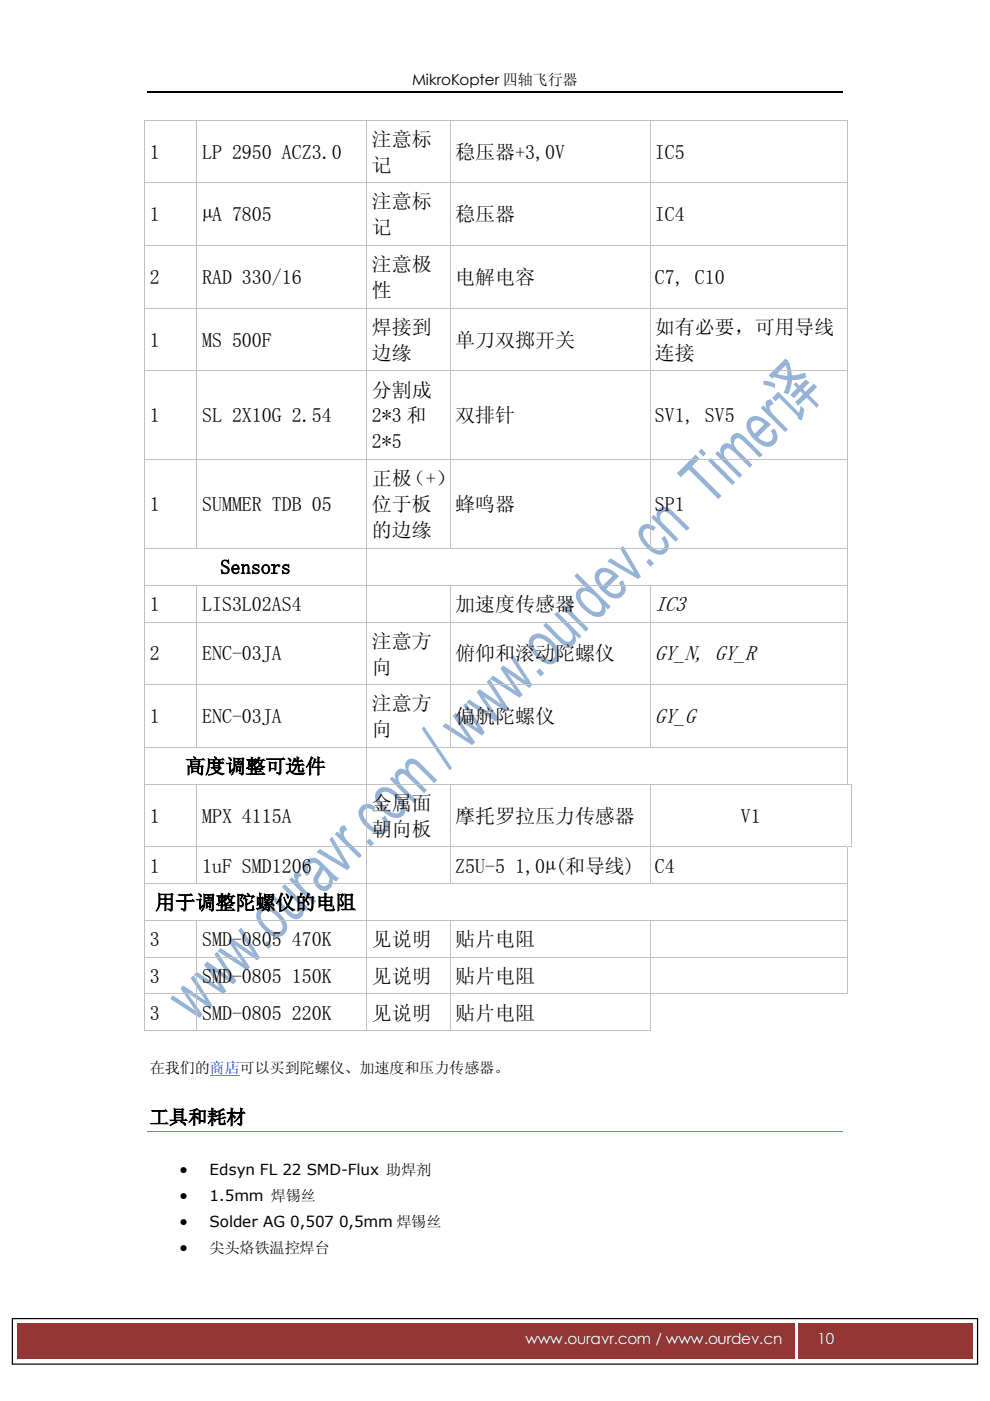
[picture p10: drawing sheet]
<svg xmlns="http://www.w3.org/2000/svg" width="210mm" height="297mm" viewBox="0 0 210 297" stroke-linecap="round" stroke-linejoin="round" font-family="sans-serif">
<g fill="#95b3d7">
<path d="M40.4 207.3l.7-.5 3.9 6.3-.6 .6-4.7-3.2 3.2 4.6-.6 .7-6.2-4 .6-.7 4.9 3.3-3.3-4.9 .6-.5 4.7 3.2z" fill-rule="evenodd"/>
<path d="M41.1 206.7l.6-.6 4.9 3.3-3.3-4.8 .6-.7 4.7 3.3-3.1-4.8 .6-.6 4 6.2-.7 .7-4.6-3.3 3.2 4.7-.7 .6z" fill-rule="evenodd"/>
<path d="M46.7 201l4.9 3.3-3.3-4.8 .6-.6 4.8 3.2-3.2-4.8 .6-.6 4 6.3-.6 .6-4.7-3.2 3.2 4.7-.6 .6-6.3-4z" fill-rule="evenodd"/>
<path d="M55.9 200.2l.7-.7 1 1-.7 .7z" fill-rule="evenodd"/>
<path d="M54.9 192.7a2.54 2.54 0 0 1 3.5 .2 5.5 5.5 0 0 1 2.5 3.8 2.21 2.21 0 0 1-1.4 1.9 2.21 2.21 0 0 1-2.3-.4 6 6 0 0 1-2.9-4.1l.2-.8zM55.6 193.4a2.04 2.04 0 0 0 .6 2.6 3.4 3.4 0 0 0 2.8 1.6 1.36 1.36 0 0 0 .5-2.3 4.1 4.1 0 0 0-3.4-2.2z" fill-rule="evenodd"/>
<path d="M58 189.7l2.5 2.5a3.3 3.3 0 0 0 2.4 1.6 1.46 1.46 0 0 0 0-2.6l-3.1-3.2 .6-.5 5.1 5.1-.6 .5-.7-.7a1.73 1.73 0 0 1-.6 2.3 1.73 1.73 0 0 1-2.3-.5l-3.9-3.8z" fill-rule="evenodd"/>
<path d="M62.5 185.1l.2-.2a.63 .63 0 0 1 1 .4l.3 .5a.81 .81 0 0 0-.8 .5 .81 .81 0 0 0 .3 .9l.8 1.2 2.8 2.7-.6 .6-5.2-5.2 .5-.6 .9 .9-.3-.5a1.12 1.12 0 0 1 .1-1.2z" fill-rule="evenodd"/>
<path d="M65 182.5a1.77 1.77 0 0 1 2.8 0l3.2 3.2 .9 .5-.6 .7-.8-.5a1.94 1.94 0 0 1-1.1 2.4 1.94 1.94 0 0 1-2.5-1 2.03 2.03 0 0 1 .3-2.9l.3-.5a.64 .64 0 0 0-.1-1.1 1.28 1.28 0 0 0-1.9 .1 1.28 1.28 0 0 0 .2 1.9l-.7 .5a2.27 2.27 0 0 1 0-3.3zM68.5 184.4l-.5 1.1a1.27 1.27 0 0 0-.3 1.8 1.27 1.27 0 0 0 1.7 .3 1.73 1.73 0 0 0-.2-2.5z" fill-rule="evenodd"/>
<path d="M67.3 180.4l.5-.4 5.1 3.1-3.1-5.1 .6-.6 3.9 6.5-.6 .6-6.6-3.8z" fill-rule="evenodd"/>
<path d="M72.2 175.3l.9-.3 .6 1a.88 .88 0 0 0-.8 .6 .88 .88 0 0 0 .2 1l.9 1 2.7 2.8-.6 .5-5.1-5.1 .5-.5 .8 .7a1.47 1.47 0 0 1-.1-1.7z" fill-rule="evenodd"/>
<path d="M78.3 177.8l1 1-.6 .7-1.1-1z" fill-rule="evenodd"/>
<path d="M76.6 170.9a2.17 2.17 0 0 1 3.1 .3l-.5 .7-.3-.2a1.19 1.19 0 0 0-1.6 0 1.19 1.19 0 0 0-.1 1.6 5 5 0 0 0 3.5 2.7 1.35 1.35 0 0 0 .9-1.2 1.35 1.35 0 0 0-.7-1.3l.7-.5a2.54 2.54 0 0 1 .4 3.4 2.3 2.3 0 0 1-3.1-.1 5.2 5.2 0 0 1-2.9-4.3z" fill-rule="evenodd"/>
<path d="M80.1 167.5a2.9 2.9 0 0 1 3.9 .5 4.5 4.5 0 0 1 2 3.9 2.19 2.19 0 0 1-3.6 1.1 5.4 5.4 0 0 1-2.9-4.5zM80.9 168.1a1.91 1.91 0 0 0 .5 2.7 3.1 3.1 0 0 0 3.1 1.5 1.65 1.65 0 0 0-.1-2.5 3.7 3.7 0 0 0-3-1.9z" fill-rule="evenodd"/>
<path d="M84.2 163.4a1.41 1.41 0 0 1 1.9-.1 1.56 1.56 0 0 1 .2-2.1 1.56 1.56 0 0 1 2.2 .1l4.2 4.1-.7 .6-2.2-2.3a4.3 4.3 0 0 0-2.5-1.8 1.14 1.14 0 0 0-.4 1.9l3.6 3.8-.6 .6-3.7-3.6a1.02 1.02 0 0 0-1.5-.2 1.02 1.02 0 0 0 .1 1.5l3.6 3.9-.6 .5-5.2-5.1 .5-.5 .8 .7a1.66 1.66 0 0 1 .3-2z" fill-rule="evenodd"/>
<path d="M89.6 154.3l.3-.3 5.9 8.8-.5 .5-5.9-8.8z" fill-rule="evenodd"/>
<path d="M96.6 151.1l4.7 3.3-3.1-4.8 .6-.6 4 6.3-.6 .7-4.7-3.3 3.3 4.7-.7 .6-6.3-4 .7-.7 4.8 3.3-3.3-4.8z" fill-rule="evenodd"/>
<path d="M103.8 143.9l4.1 6.4-.7 .6-4.7-3.2 3.2 4.6-.5 .7-6.3-4.1 .6-.6 4.9 3.3-3.3-4.9 .6-.6 4.6 3.3-3.1-4.8z" fill-rule="evenodd"/>
<path d="M106.7 141.1l4.7 3.3-3.1-4.9 .6-.6 4 6.3-.6 .7-4.8-3.3 3.3 4.7-.6 .6-6.3-4 .7-.6 4.8 3.3-3.3-4.9z" fill-rule="evenodd"/>
<path d="M114.1 142l.3-.3 1 1-.8 .7-.9-1z" fill-rule="evenodd"/>
<path d="M112.7 134.9a2.91 2.91 0 0 1 3.9 .5 4.5 4.5 0 0 1 2 3.9 2.18 2.18 0 0 1-3.6 1.1 5.8 5.8 0 0 1-2.9-4.1l.1-.8zM113.4 135.6a1.64 1.64 0 0 0 .2 2.3 4.4 4.4 0 0 0 2.8 2 1.22 1.22 0 0 0 1.2-.7 1.22 1.22 0 0 0-.2-1.3 4.4 4.4 0 0 0-3.5-2.6z" fill-rule="evenodd"/>
<path d="M115.1 132.6l.7-.6 2.4 2.5a4.5 4.5 0 0 0 2.2 1.6 1.23 1.23 0 0 0 1-1 1.23 1.23 0 0 0-.5-1.3l-3.4-3.5 .6-.6 5.2 5.2-.5 .5-.9-.8a1.65 1.65 0 0 1-.4 2.2 1.65 1.65 0 0 1-2.1-.1z" fill-rule="evenodd"/>
<path d="M120.5 127.2l.7-.3 .6 1a.9 .9 0 0 0-.9 .6 .9 .9 0 0 0 .3 1l3.6 3.8-.6 .6-5.2-5.1 .6-.6 .8 .7a1.19 1.19 0 0 1 .1-1.7z" fill-rule="evenodd"/>
<path d="M121.8 122.1l.5-.6 7.2 7.1-.6 .6-.6-.7a1.61 1.61 0 0 1-.3 1.9 1.61 1.61 0 0 1-1.8 .3 6.7 6.7 0 0 1-4.1-4.3 1.56 1.56 0 0 1 2.2-1.7zM123.4 125.6a2.1 2.1 0 0 0 .6 2.7 2.97 2.97 0 0 0 3.1 1.4 1.46 1.46 0 0 0 0-2.3 4.7 4.7 0 0 0-3.2-2.1z" fill-rule="evenodd"/>
<path d="M126.7 120.9a2.25 2.25 0 0 1 2.8-.1l1.7 1.4-2.7 2.7a2.18 2.18 0 0 0 2.9 .7l.3-.9-.5-1.2 .8-.5a2.23 2.23 0 0 1 .6 2.4 2.23 2.23 0 0 1-2 1.5 5.9 5.9 0 0 1-4.5-4.5 1.96 1.96 0 0 1 .6-1.5zM127.3 121.7a1.86 1.86 0 0 0 .5 2.4l2.1-2a1.82 1.82 0 0 0-2.6-.4z" fill-rule="evenodd"/>
<path d="M129.5 118.4l5 3.1-3-5.2 .6-.6 3.8 6.6-.6 .5-6.5-3.8z" fill-rule="evenodd"/>
<path d="M137 119.1l.7-.7 1 1.1-.8 .6z" fill-rule="evenodd"/>
<path d="M135.9 111.7a2.15 2.15 0 0 1 3.1 .1l-.5 .7a1.3 1.3 0 0 0-2.2 .4 4.7 4.7 0 0 0 2.7 3.6 1.24 1.24 0 0 0 1.7-.3 1.24 1.24 0 0 0-.2-1.7l-.3-.4 .7-.5a2.49 2.49 0 0 1 .4 3.4 2.31 2.31 0 0 1-3.1 0 5.5 5.5 0 0 1-2.8-4.3z" fill-rule="evenodd"/>
<path d="M139.7 107.9a2.19 2.19 0 0 1 3 .6l3.5 3.4-.7 .6-1.3-1.3a10.4 10.4 0 0 0-3.1-2.7 1.24 1.24 0 0 0-1.2 .9 1.24 1.24 0 0 0 .6 1.4l3.3 3.5-.5 .6-5.2-5.2 .5-.6 .8 .8a1.7 1.7 0 0 1 .3-2z" fill-rule="evenodd"/>
<path d="M147.5 96.4l.8 .8-1.6 1.7 6.3 6.3-.7 .6-6.3-6.2-1.6 1.6-.9-.9z" fill-rule="evenodd"/>
<path d="M150.3 97.5l.4-.4 5.2 5.2-.6 .6-5.2-5.2zM148.1 95.8l.7-.6 .9 .9-.6 .7z" fill-rule="evenodd"/>
<path d="M153.2 94.4a1.41 1.41 0 0 1 1.9-.1 1.56 1.56 0 0 1 .3-2.1 1.56 1.56 0 0 1 2.1 .1l4.2 4.1-.7 .6-2.2-2.3a5.8 5.8 0 0 0-2.3-1.8 1.26 1.26 0 0 0-.9 1 1.26 1.26 0 0 0 .6 1.3l3.3 3.4-.6 .5-1.4-1.4a11.2 11.2 0 0 0-3-2.6 1.06 1.06 0 0 0-1 .6 1.06 1.06 0 0 0 .3 1.2l3.6 3.9-.6 .5-5.2-5.1 .5-.6 .8 .8a1.66 1.66 0 0 1 .3-2z" fill-rule="evenodd"/>
<path d="M158.8 88.7a2.25 2.25 0 0 1 2.9-.1l1.7 1.4-2.7 2.7a2.3 2.3 0 0 0 2.9 .7l.2-.5v-.6l-.4-.9 .8-.6a2.23 2.23 0 0 1 .5 2.5 2.23 2.23 0 0 1-1.9 1.4 5.9 5.9 0 0 1-4.5-4.4 1.96 1.96 0 0 1 .5-1.6zM159.5 89.4a1.96 1.96 0 0 0 .5 2.5l2.1-2a2 2 0 0 0-2.6-.5z" fill-rule="evenodd"/>
<path d="M162.6 85l.8-.3 .6 1a.88 .88 0 0 0-.8 .6 .88 .88 0 0 0 .3 .9l.8 1.1 2.7 2.7-.5 .6-5.2-5.1 .6-.6 .7 .8a1.47 1.47 0 0 1 0-1.7z" fill-rule="evenodd"/>
<path d="M163 79.6l3.5-3.6a4.7 4.7 0 0 1 1.4 3.6l1.4-.2 1.4-.4 .2 1-1.5 .5-1.5 .1-.3 1.6-.5 1.4-1-.3 .6-1.4 .3-1.3-2.8-.7-.5 .4zM166.6 77.4l-1.8 1.8 1.4 .5h.8zM161.9 80.8h.9l1.5 .6v.9l-.9-.4-1.5-.3zM163.7 84.3l1.3-1.2 4.4 4.4 .4-1.5 .1 .2a1.13 1.13 0 0 1 .5 1.5l-.4 1.5-.8-.4v-.2a5.7 5.7 0 0 0-1.9-2.2l-2.1-2.1-.8 .8zM168.6 81.2l.1-.2 .8 .8 1.4-1.4 .7 .7-1.3 1.4 .5 .6 1.8-1.7 .6 .6-1.7 1.7 2.2 2.2-.6 .5-2.1-2.1-1.8 1.7-.6-.7 1.7-1.7-.6-.6-1.4 1.4-.7-.7 1.4-1.4-.8-.8z" fill-rule="evenodd"/>
</g>
<path d="M31.2 19.6h147.5" fill="none" stroke="#000" stroke-width=".25"/>
<g fill="#943634">
<path d="M3.6 280.5h164.8v7.6h-164.8z"/>
<path d="M169.2 280.5h37v7.6h-37z"/>
</g>
<path d="M2.6 279.6h204.7v9.6h-204.7z" fill="none" stroke="#000" stroke-width=".25"/>
<path d="M30.6 25.4h.1v1.3h-.1z" fill="#c0c0c0"/>
<path d="M30.6 25.5h11.1" fill="none" stroke="#c0c0c0" stroke-width=".21"/>
<path d="M41.7 25.4h.1v1.3h-.1z" fill="#c0c0c0"/>
<path d="M41.8 25.5h35.8" fill="none" stroke="#c0c0c0" stroke-width=".21"/>
<path d="M77.6 25.4h.2v1.3h-.2z" fill="#c0c0c0"/>
<path d="M77.8 25.5h17.6" fill="none" stroke="#c0c0c0" stroke-width=".21"/>
<path d="M95.4 25.4h.2v1.3h-.2z" fill="#c0c0c0"/>
<path d="M95.6 25.5h42.2" fill="none" stroke="#c0c0c0" stroke-width=".21"/>
<path d="M137.8 25.4h.1v1.3h-.1z" fill="#c0c0c0"/>
<path d="M137.9 25.5h41.7" fill="none" stroke="#c0c0c0" stroke-width=".21"/>
<g fill="#c0c0c0">
<path d="M179.6 25.4h.1v1.3h-.1z"/>
<path d="M179.6 25.4h.1v.2h-.1z"/>
</g>
<path d="M30.6 26.7v12M41.7 26.7v12M77.7 26.7v12M95.5 26.7v12M137.8 26.7v12M179.7 26.7v12" fill="none" stroke="#c0c0c0" stroke-width=".21"/>
<path d="M30.6 38.7h.1v1.3h-.1z" fill="#c0c0c0"/>
<path d="M30.7 38.8h11" fill="none" stroke="#c0c0c0" stroke-width=".21"/>
<path d="M41.7 38.7h.1v1.3h-.1z" fill="#c0c0c0"/>
<path d="M41.8 38.8h35.8" fill="none" stroke="#c0c0c0" stroke-width=".21"/>
<path d="M77.6 38.7h.2v1.3h-.2z" fill="#c0c0c0"/>
<path d="M77.8 38.8h17.6" fill="none" stroke="#c0c0c0" stroke-width=".21"/>
<path d="M95.4 38.7h.2v1.3h-.2z" fill="#c0c0c0"/>
<path d="M95.6 38.8h42.2" fill="none" stroke="#c0c0c0" stroke-width=".21"/>
<path d="M137.8 38.7h.1v1.3h-.1z" fill="#c0c0c0"/>
<path d="M137.9 38.8h41.7" fill="none" stroke="#c0c0c0" stroke-width=".21"/>
<path d="M179.6 38.7h.1v1.3h-.1z" fill="#c0c0c0"/>
<path d="M30.6 40v12M41.7 40v12M77.7 40v12M95.5 40v12M137.8 40v12M179.7 40v12" fill="none" stroke="#c0c0c0" stroke-width=".21"/>
<path d="M30.6 52h.1v1.3h-.1z" fill="#c0c0c0"/>
<path d="M30.7 52.1h11" fill="none" stroke="#c0c0c0" stroke-width=".21"/>
<path d="M41.7 52h.1v1.3h-.1z" fill="#c0c0c0"/>
<path d="M41.8 52.1h35.8" fill="none" stroke="#c0c0c0" stroke-width=".21"/>
<path d="M77.6 52h.2v1.3h-.2z" fill="#c0c0c0"/>
<path d="M77.8 52.1h17.6" fill="none" stroke="#c0c0c0" stroke-width=".21"/>
<path d="M95.4 52h.2v1.3h-.2z" fill="#c0c0c0"/>
<path d="M95.6 52.1h42.2" fill="none" stroke="#c0c0c0" stroke-width=".21"/>
<path d="M137.8 52h.1v1.3h-.1z" fill="#c0c0c0"/>
<path d="M137.9 52.1h41.7" fill="none" stroke="#c0c0c0" stroke-width=".21"/>
<path d="M179.6 52h.1v1.3h-.1z" fill="#c0c0c0"/>
<path d="M30.6 53.3v12M41.7 53.3v12M77.7 53.3v12M95.5 53.3v12M137.8 53.3v12M179.7 53.3v12" fill="none" stroke="#c0c0c0" stroke-width=".21"/>
<path d="M30.6 65.3h.1v1.2h-.1z" fill="#c0c0c0"/>
<path d="M30.7 65.4h11" fill="none" stroke="#c0c0c0" stroke-width=".21"/>
<path d="M41.7 65.3h.1v1.2h-.1z" fill="#c0c0c0"/>
<path d="M41.8 65.4h35.8" fill="none" stroke="#c0c0c0" stroke-width=".21"/>
<path d="M77.6 65.3h.2v1.2h-.2z" fill="#c0c0c0"/>
<path d="M77.8 65.4h17.6" fill="none" stroke="#c0c0c0" stroke-width=".21"/>
<path d="M95.4 65.3h.2v1.2h-.2z" fill="#c0c0c0"/>
<path d="M95.6 65.4h42.2" fill="none" stroke="#c0c0c0" stroke-width=".21"/>
<path d="M137.8 65.3h.1v1.2h-.1z" fill="#c0c0c0"/>
<path d="M137.9 65.4h41.7" fill="none" stroke="#c0c0c0" stroke-width=".21"/>
<path d="M179.6 65.3h.1v1.2h-.1z" fill="#c0c0c0"/>
<path d="M30.6 66.5v12.1M41.7 66.5v12.1M77.7 66.5v12.1M95.5 66.5v12.1M137.8 66.5v12.1M179.7 66.5v12.1" fill="none" stroke="#c0c0c0" stroke-width=".21"/>
<path d="M30.6 78.6h.1v1.2h-.1z" fill="#c0c0c0"/>
<path d="M30.7 78.7h11" fill="none" stroke="#c0c0c0" stroke-width=".21"/>
<path d="M41.7 78.6h.1v1.2h-.1z" fill="#c0c0c0"/>
<path d="M41.8 78.7h35.8" fill="none" stroke="#c0c0c0" stroke-width=".21"/>
<path d="M77.6 78.6h.2v1.2h-.2z" fill="#c0c0c0"/>
<path d="M77.8 78.7h17.6" fill="none" stroke="#c0c0c0" stroke-width=".21"/>
<path d="M95.4 78.6h.2v1.2h-.2z" fill="#c0c0c0"/>
<path d="M95.6 78.7h42.2" fill="none" stroke="#c0c0c0" stroke-width=".21"/>
<path d="M137.8 78.6h.1v1.2h-.1z" fill="#c0c0c0"/>
<path d="M137.9 78.7h41.7" fill="none" stroke="#c0c0c0" stroke-width=".21"/>
<path d="M179.6 78.6h.1v1.2h-.1z" fill="#c0c0c0"/>
<path d="M30.6 79.8v17.6M41.7 79.8v17.6M77.7 79.8v17.6M95.5 79.8v17.6M137.8 79.8v17.6M179.7 79.8v17.6" fill="none" stroke="#c0c0c0" stroke-width=".21"/>
<path d="M30.6 97.4h.1v1.2h-.1z" fill="#c0c0c0"/>
<path d="M30.7 97.5h11" fill="none" stroke="#c0c0c0" stroke-width=".21"/>
<path d="M41.7 97.4h.1v1.2h-.1z" fill="#c0c0c0"/>
<path d="M41.8 97.5h35.8" fill="none" stroke="#c0c0c0" stroke-width=".21"/>
<path d="M77.6 97.4h.2v1.2h-.2z" fill="#c0c0c0"/>
<path d="M77.8 97.5h17.6" fill="none" stroke="#c0c0c0" stroke-width=".21"/>
<path d="M95.4 97.4h.2v1.2h-.2z" fill="#c0c0c0"/>
<path d="M95.6 97.5h42.2" fill="none" stroke="#c0c0c0" stroke-width=".21"/>
<path d="M137.8 97.4h.1v1.2h-.1z" fill="#c0c0c0"/>
<path d="M137.9 97.5h41.7" fill="none" stroke="#c0c0c0" stroke-width=".21"/>
<path d="M179.6 97.4h.1v1.2h-.1z" fill="#c0c0c0"/>
<path d="M30.6 98.6v17.6M41.7 98.6v17.6M77.7 98.6v17.6M95.5 98.6v17.6M137.8 98.6v17.6M179.7 98.6v17.6" fill="none" stroke="#c0c0c0" stroke-width=".21"/>
<path d="M30.6 116.2h.1v1.2h-.1z" fill="#c0c0c0"/>
<path d="M30.7 116.2h46.9" fill="none" stroke="#c0c0c0" stroke-width=".21"/>
<path d="M77.6 116.2h.2v1.2h-.2z" fill="#c0c0c0"/>
<path d="M77.8 116.2h101.8" fill="none" stroke="#c0c0c0" stroke-width=".21"/>
<path d="M179.6 116.2h.1v1.2h-.1z" fill="#c0c0c0"/>
<path d="M30.6 117.4v6.6M77.7 117.4v6.6M179.7 117.4v6.6" fill="none" stroke="#c0c0c0" stroke-width=".21"/>
<path d="M30.6 124h.1v1.3h-.1z" fill="#c0c0c0"/>
<path d="M30.7 124.1h11" fill="none" stroke="#c0c0c0" stroke-width=".21"/>
<path d="M41.7 124h.1v1.3h-.1z" fill="#c0c0c0"/>
<path d="M41.8 124.1h35.8" fill="none" stroke="#c0c0c0" stroke-width=".21"/>
<path d="M77.6 124h.2v1.3h-.2z" fill="#c0c0c0"/>
<path d="M77.8 124.1h17.6" fill="none" stroke="#c0c0c0" stroke-width=".21"/>
<path d="M95.4 124h.2v1.3h-.2z" fill="#c0c0c0"/>
<path d="M95.6 124.1h42.2" fill="none" stroke="#c0c0c0" stroke-width=".21"/>
<path d="M137.8 124h.1v1.3h-.1z" fill="#c0c0c0"/>
<path d="M137.9 124.1h41.7" fill="none" stroke="#c0c0c0" stroke-width=".21"/>
<path d="M179.6 124h.1v1.3h-.1z" fill="#c0c0c0"/>
<path d="M30.6 125.3v6.5M41.7 125.3v6.5M77.7 125.3v6.5M95.5 125.3v6.5M137.8 125.3v6.5M179.7 125.3v6.5" fill="none" stroke="#c0c0c0" stroke-width=".21"/>
<path d="M30.6 131.8h.1v1.3h-.1z" fill="#c0c0c0"/>
<path d="M30.7 131.9h11" fill="none" stroke="#c0c0c0" stroke-width=".21"/>
<path d="M41.7 131.8h.1v1.3h-.1z" fill="#c0c0c0"/>
<path d="M41.8 131.9h35.8" fill="none" stroke="#c0c0c0" stroke-width=".21"/>
<path d="M77.6 131.8h.2v1.3h-.2z" fill="#c0c0c0"/>
<path d="M77.8 131.9h17.6" fill="none" stroke="#c0c0c0" stroke-width=".21"/>
<path d="M95.4 131.8h.2v1.3h-.2z" fill="#c0c0c0"/>
<path d="M95.6 131.9h42.2" fill="none" stroke="#c0c0c0" stroke-width=".21"/>
<path d="M137.8 131.8h.1v1.3h-.1z" fill="#c0c0c0"/>
<path d="M137.9 131.9h41.7" fill="none" stroke="#c0c0c0" stroke-width=".21"/>
<path d="M179.6 131.8h.1v1.3h-.1z" fill="#c0c0c0"/>
<path d="M30.6 133.1v12M41.7 133.1v12M77.7 133.1v12M95.5 133.1v12M137.8 133.1v12M179.7 133.1v12" fill="none" stroke="#c0c0c0" stroke-width=".21"/>
<path d="M30.6 145.1h.1v1.3h-.1z" fill="#c0c0c0"/>
<path d="M30.7 145.2h11" fill="none" stroke="#c0c0c0" stroke-width=".21"/>
<path d="M41.7 145.1h.1v1.3h-.1z" fill="#c0c0c0"/>
<path d="M41.8 145.2h35.8" fill="none" stroke="#c0c0c0" stroke-width=".21"/>
<path d="M77.6 145.1h.2v1.3h-.2z" fill="#c0c0c0"/>
<path d="M77.8 145.2h17.6" fill="none" stroke="#c0c0c0" stroke-width=".21"/>
<path d="M95.4 145.1h.2v1.3h-.2z" fill="#c0c0c0"/>
<path d="M95.6 145.2h42.2" fill="none" stroke="#c0c0c0" stroke-width=".21"/>
<path d="M137.8 145.1h.1v1.3h-.1z" fill="#c0c0c0"/>
<path d="M137.9 145.2h41.7" fill="none" stroke="#c0c0c0" stroke-width=".21"/>
<path d="M179.6 145.1h.1v1.3h-.1z" fill="#c0c0c0"/>
<path d="M30.6 146.4v12M41.7 146.4v12M77.7 146.4v12M95.5 146.4v12M137.8 146.4v12M179.7 146.4v12" fill="none" stroke="#c0c0c0" stroke-width=".21"/>
<path d="M30.6 158.4h.1v1.3h-.1z" fill="#c0c0c0"/>
<path d="M30.7 158.5h46.9" fill="none" stroke="#c0c0c0" stroke-width=".21"/>
<path d="M77.6 158.4h.2v1.3h-.2z" fill="#c0c0c0"/>
<path d="M77.8 158.5h101.8" fill="none" stroke="#c0c0c0" stroke-width=".21"/>
<path d="M179.6 158.4h.1v1.3h-.1z" fill="#c0c0c0"/>
<path d="M30.6 159.7v6.5M77.7 159.7v6.5M179.7 159.7v6.5" fill="none" stroke="#c0c0c0" stroke-width=".21"/>
<path d="M30.6 166.2h.1v1.3h-.1z" fill="#c0c0c0"/>
<path d="M30.7 166.3h11" fill="none" stroke="#c0c0c0" stroke-width=".21"/>
<path d="M41.7 166.2h.1v1.3h-.1z" fill="#c0c0c0"/>
<path d="M41.8 166.3h35.8" fill="none" stroke="#c0c0c0" stroke-width=".21"/>
<path d="M77.6 166.2h.2v1.3h-.2z" fill="#c0c0c0"/>
<path d="M77.8 166.3h17.6" fill="none" stroke="#c0c0c0" stroke-width=".21"/>
<path d="M95.4 166.2h.2v1.3h-.2z" fill="#c0c0c0"/>
<path d="M95.6 166.3h42.2" fill="none" stroke="#c0c0c0" stroke-width=".21"/>
<path d="M137.8 166.2h.1v1.3h-.1z" fill="#c0c0c0"/>
<path d="M137.9 166.3h41.7" fill="none" stroke="#c0c0c0" stroke-width=".21"/>
<g fill="#c0c0c0">
<path d="M179.6 166.2h.9v.2h-.9z"/>
<path d="M180.5 166.2h.2v1.3h-.2z"/>
<path d="M180.5 166.2h.2v.2h-.2z"/>
</g>
<path d="M30.6 167.5v12M41.7 167.5v12M77.7 167.5v12M95.5 167.5v12M137.8 167.5v12M180.6 167.5v12" fill="none" stroke="#c0c0c0" stroke-width=".21"/>
<path d="M30.6 179.5h.1v1.3h-.1z" fill="#c0c0c0"/>
<path d="M30.7 179.6h11" fill="none" stroke="#c0c0c0" stroke-width=".21"/>
<path d="M41.7 179.5h.1v1.3h-.1z" fill="#c0c0c0"/>
<path d="M41.8 179.6h35.8" fill="none" stroke="#c0c0c0" stroke-width=".21"/>
<path d="M77.6 179.5h.2v1.3h-.2z" fill="#c0c0c0"/>
<path d="M77.8 179.6h17.6" fill="none" stroke="#c0c0c0" stroke-width=".21"/>
<path d="M95.4 179.5h.2v1.3h-.2z" fill="#c0c0c0"/>
<path d="M95.6 179.6h42.2" fill="none" stroke="#c0c0c0" stroke-width=".21"/>
<path d="M137.8 179.5h.1v1.3h-.1z" fill="#c0c0c0"/>
<path d="M137.9 179.6h41.7" fill="none" stroke="#c0c0c0" stroke-width=".21"/>
<g fill="#c0c0c0">
<path d="M179.6 179.5h.1v1.3h-.1z"/>
<path d="M179.7 179.5h.9v.2h-.9z"/>
<path d="M180.5 179.5h.2v.2h-.2z"/>
</g>
<path d="M30.6 180.8v6.5M41.7 180.8v6.5M77.7 180.8v6.5M95.5 180.8v6.5M137.8 180.8v6.5M179.7 180.8v6.5" fill="none" stroke="#c0c0c0" stroke-width=".21"/>
<path d="M30.6 187.3h.1v1.3h-.1z" fill="#c0c0c0"/>
<path d="M30.7 187.4h46.9" fill="none" stroke="#c0c0c0" stroke-width=".21"/>
<path d="M77.6 187.3h.2v1.3h-.2z" fill="#c0c0c0"/>
<path d="M77.8 187.4h101.8" fill="none" stroke="#c0c0c0" stroke-width=".21"/>
<path d="M179.6 187.3h.1v1.3h-.1z" fill="#c0c0c0"/>
<path d="M30.6 188.6v6.5M77.7 188.6v6.5M179.7 188.6v6.5" fill="none" stroke="#c0c0c0" stroke-width=".21"/>
<path d="M30.6 195.1h.1v1.2h-.1z" fill="#c0c0c0"/>
<path d="M30.7 195.2h11" fill="none" stroke="#c0c0c0" stroke-width=".21"/>
<path d="M41.7 195.1h.1v1.2h-.1z" fill="#c0c0c0"/>
<path d="M41.8 195.2h35.8" fill="none" stroke="#c0c0c0" stroke-width=".21"/>
<path d="M77.6 195.1h.2v1.2h-.2z" fill="#c0c0c0"/>
<path d="M77.8 195.2h17.6" fill="none" stroke="#c0c0c0" stroke-width=".21"/>
<path d="M95.4 195.1h.2v1.2h-.2z" fill="#c0c0c0"/>
<path d="M95.6 195.2h42.2" fill="none" stroke="#c0c0c0" stroke-width=".21"/>
<path d="M137.8 195.1h.1v1.2h-.1z" fill="#c0c0c0"/>
<path d="M137.9 195.2h41.7" fill="none" stroke="#c0c0c0" stroke-width=".21"/>
<path d="M179.6 195.1h.1v1.2h-.1z" fill="#c0c0c0"/>
<path d="M30.6 196.3v6.6M41.7 196.3v6.6M77.7 196.3v6.6M95.5 196.3v6.6M137.8 196.3v6.6M179.7 196.3v6.6" fill="none" stroke="#c0c0c0" stroke-width=".21"/>
<path d="M30.6 202.9h.1v1.2h-.1z" fill="#c0c0c0"/>
<path d="M30.7 202.9h11" fill="none" stroke="#c0c0c0" stroke-width=".21"/>
<path d="M41.7 202.9h.1v1.2h-.1z" fill="#c0c0c0"/>
<path d="M41.8 202.9h35.8" fill="none" stroke="#c0c0c0" stroke-width=".21"/>
<path d="M77.6 202.9h.2v1.2h-.2z" fill="#c0c0c0"/>
<path d="M77.8 202.9h17.6" fill="none" stroke="#c0c0c0" stroke-width=".21"/>
<path d="M95.4 202.9h.2v1.2h-.2z" fill="#c0c0c0"/>
<path d="M95.6 202.9h42.2" fill="none" stroke="#c0c0c0" stroke-width=".21"/>
<path d="M137.8 202.9h.1v1.2h-.1z" fill="#c0c0c0"/>
<path d="M137.9 202.9h41.7" fill="none" stroke="#c0c0c0" stroke-width=".21"/>
<path d="M179.6 202.9h.1v1.2h-.1z" fill="#c0c0c0"/>
<path d="M30.6 204.1v6.6M41.7 204.1v6.6M77.7 204.1v6.6M95.5 204.1v6.6M137.8 204.1v6.6M179.7 204.1v6.6" fill="none" stroke="#c0c0c0" stroke-width=".21"/>
<path d="M30.6 210.7h.1v1.2h-.1z" fill="#c0c0c0"/>
<path d="M30.7 210.7h11" fill="none" stroke="#c0c0c0" stroke-width=".21"/>
<path d="M41.7 210.7h.1v1.2h-.1z" fill="#c0c0c0"/>
<path d="M41.8 210.7h35.8" fill="none" stroke="#c0c0c0" stroke-width=".21"/>
<path d="M77.6 210.7h.2v1.2h-.2z" fill="#c0c0c0"/>
<path d="M77.8 210.7h17.6" fill="none" stroke="#c0c0c0" stroke-width=".21"/>
<path d="M95.4 210.7h.2v1.2h-.2z" fill="#c0c0c0"/>
<path d="M95.6 210.7h42.2" fill="none" stroke="#c0c0c0" stroke-width=".21"/>
<path d="M137.8 210.7h.1v1.2h-.1z" fill="#c0c0c0"/>
<path d="M137.9 210.7h41.6" fill="none" stroke="#c0c0c0" stroke-width=".21"/>
<g fill="#c0c0c0">
<path d="M179.5 210.7h.2v.1h-.2z"/>
<path d="M179.6 210.7h.1v.1h-.1z"/>
</g>
<path d="M30.6 218.5h11.1M30.6 211.9v6.7M41.7 211.9v6.7M41.8 218.5h35.8M77.7 211.9v6.7M77.8 218.5h17.6M95.5 211.9v6.7M95.6 218.5h42.2M137.8 211.9v6.7" fill="none" stroke="#c0c0c0" stroke-width=".21"/>
<path d="M137.8 218.4h.1v.2h-.1z" fill="#c0c0c0"/>
<path d="M44.4 228.1h6.4" fill="none" stroke="#00f" stroke-width=".21"/>
<path d="M31.2 239.9h147.5" fill="none" stroke="#6487dc" stroke-width=".21"/>
<g font-size="4.5">
<text x="138.9" y="129.5">IC3</text>
<text x="138.9" y="140">GY_N, GY_R</text>
<text x="138.9" y="153.3">GY_G</text>
</g>
<g font-size="4.2">
<text x="31.7" y="33.6">1</text>
<text x="42.8" y="33.6">LP 2950 ACZ3.0</text>
<text x="78.8" y="30.9">注意标</text>
<text x="96.5" y="33.6">稳压器+3,0V</text>
<text x="138.9" y="33.6">IC5</text>
<text x="78.8" y="36.4">记</text>
<text x="31.7" y="46.9">1</text>
<text x="42.8" y="46.9">µA 7805</text>
<text x="78.8" y="44.2">注意标</text>
<text x="96.5" y="46.9">稳压器</text>
<text x="138.9" y="46.9">IC4</text>
<text x="78.8" y="49.7">记</text>
<text x="78.8" y="57.5">注意极</text>
<text x="31.7" y="60.2">2</text>
<text x="42.8" y="60.2">RAD 330/16</text>
<text x="78.8" y="63">性</text>
<text x="96.5" y="60.2">电解电容</text>
<text x="138.9" y="60.2">C7, C10</text>
<text x="78.8" y="70.8">焊接到</text>
<text x="138.9" y="70.8">如有必要，可用导线</text>
<text x="31.7" y="73.5">1</text>
<text x="42.8" y="73.5">MS 500F</text>
<text x="78.8" y="76.3">边缘</text>
<text x="96.5" y="73.5">单刀双掷开关</text>
<text x="138.9" y="76.3">连接</text>
<text x="31.7" y="89.6">1</text>
<text x="42.8" y="89.6">SL 2X10G 2.54</text>
<text x="78.8" y="84.1">分割成</text>
<text x="78.8" y="89.6">2*3 和</text>
<text x="96.5" y="89.6">双排针</text>
<text x="138.9" y="89.6">SV1, SV5</text>
<text x="78.8" y="95.1">2*5</text>
<text x="78.8" y="102.9">正极（+）</text>
<text x="31.7" y="108.4">1</text>
<text x="42.8" y="108.4">SUMMER TDB 05</text>
<text x="78.8" y="108.4">位于板</text>
<text x="78.8" y="113.9">的边缘</text>
<text x="96.5" y="108.4">蜂鸣器</text>
<text x="138.9" y="108.4">SP1</text>
<text x="46.7" y="121.7">Sensors</text>
<text x="31.7" y="129.5">1</text>
<text x="42.8" y="129.5">LIS3L02AS4</text>
<text x="96.5" y="129.5">加速度传感器</text>
<text x="78.8" y="137.3">注意方</text>
<text x="31.7" y="140">2</text>
<text x="42.8" y="140">ENC-03JA</text>
<text x="78.8" y="142.8">向</text>
<text x="96.5" y="140">俯仰和滚动陀螺仪</text>
<text x="31.7" y="153.3">1</text>
<text x="42.8" y="153.3">ENC-03JA</text>
<text x="78.8" y="150.6">注意方</text>
<text x="96.5" y="153.3">偏航陀螺仪</text>
<text x="78.8" y="156.1">向</text>
<text x="39.3" y="163.9">高度调整可选件</text>
<text x="78.8" y="171.7">金属面</text>
<text x="31.7" y="174.4">1</text>
<text x="42.8" y="174.4">MPX 4115A</text>
<text x="78.8" y="177.2">朝向板</text>
<text x="96.5" y="174.4">摩托罗拉压力传感器</text>
<text x="157.1" y="174.4">V1</text>
<text x="31.7" y="185">1</text>
<text x="42.8" y="185">1uF SMD1206</text>
<text x="96.5" y="185">Z5U-5 1,0µ(和导线)</text>
<text x="138.9" y="185">C4</text>
<text x="32.9" y="192.8">用于调整陀螺仪的电阻</text>
<text x="31.7" y="200.6">3</text>
<text x="42.8" y="200.6">SMD-0805 470K</text>
<text x="78.8" y="200.6">见说明</text>
<text x="96.5" y="200.6">贴片电阻</text>
<text x="31.7" y="208.4">3</text>
<text x="42.8" y="208.4">SMD-0805 150K</text>
<text x="78.8" y="208.4">见说明</text>
<text x="96.5" y="208.4">贴片电阻</text>
<text x="31.7" y="216.2">3</text>
<text x="42.8" y="216.2">SMD-0805 220K</text>
<text x="78.8" y="216.2">见说明</text>
<text x="96.5" y="216.2">贴片电阻</text>
</g>
<text font-size="4.1" x="31.7" y="238.3">工具和耗材</text>
<g font-size="3.6">
<text x="38.1" y="249.1">•</text>
<text x="38.1" y="254.6">•</text>
<text x="38.1" y="260.1">•</text>
<text x="38.1" y="265.6">•</text>
</g>
<g font-size="3.2">
<text x="87.4" y="18.1">MikroKopter 四轴飞行器</text>
<text x="31.7" y="227.5">在我们的商店可以买到陀螺仪、加速度和压力传感器。</text>
<text x="44.4" y="249.1">Edsyn FL 22 SMD-Flux 助焊剂</text>
<text x="44.4" y="254.6">1.5mm 焊锡丝</text>
<text x="44.4" y="260.1">Solder AG 0,507 0,5mm 焊锡丝</text>
<text x="44.4" y="265.6">尖头烙铁温控焊台</text>
</g>
<g font-size="3.2" fill="#fff">
<text x="111.4" y="284.9">www.ouravr.com / www.ourdev.cn</text>
<text x="173.3" y="284.9">10</text>
</g>
</svg>
